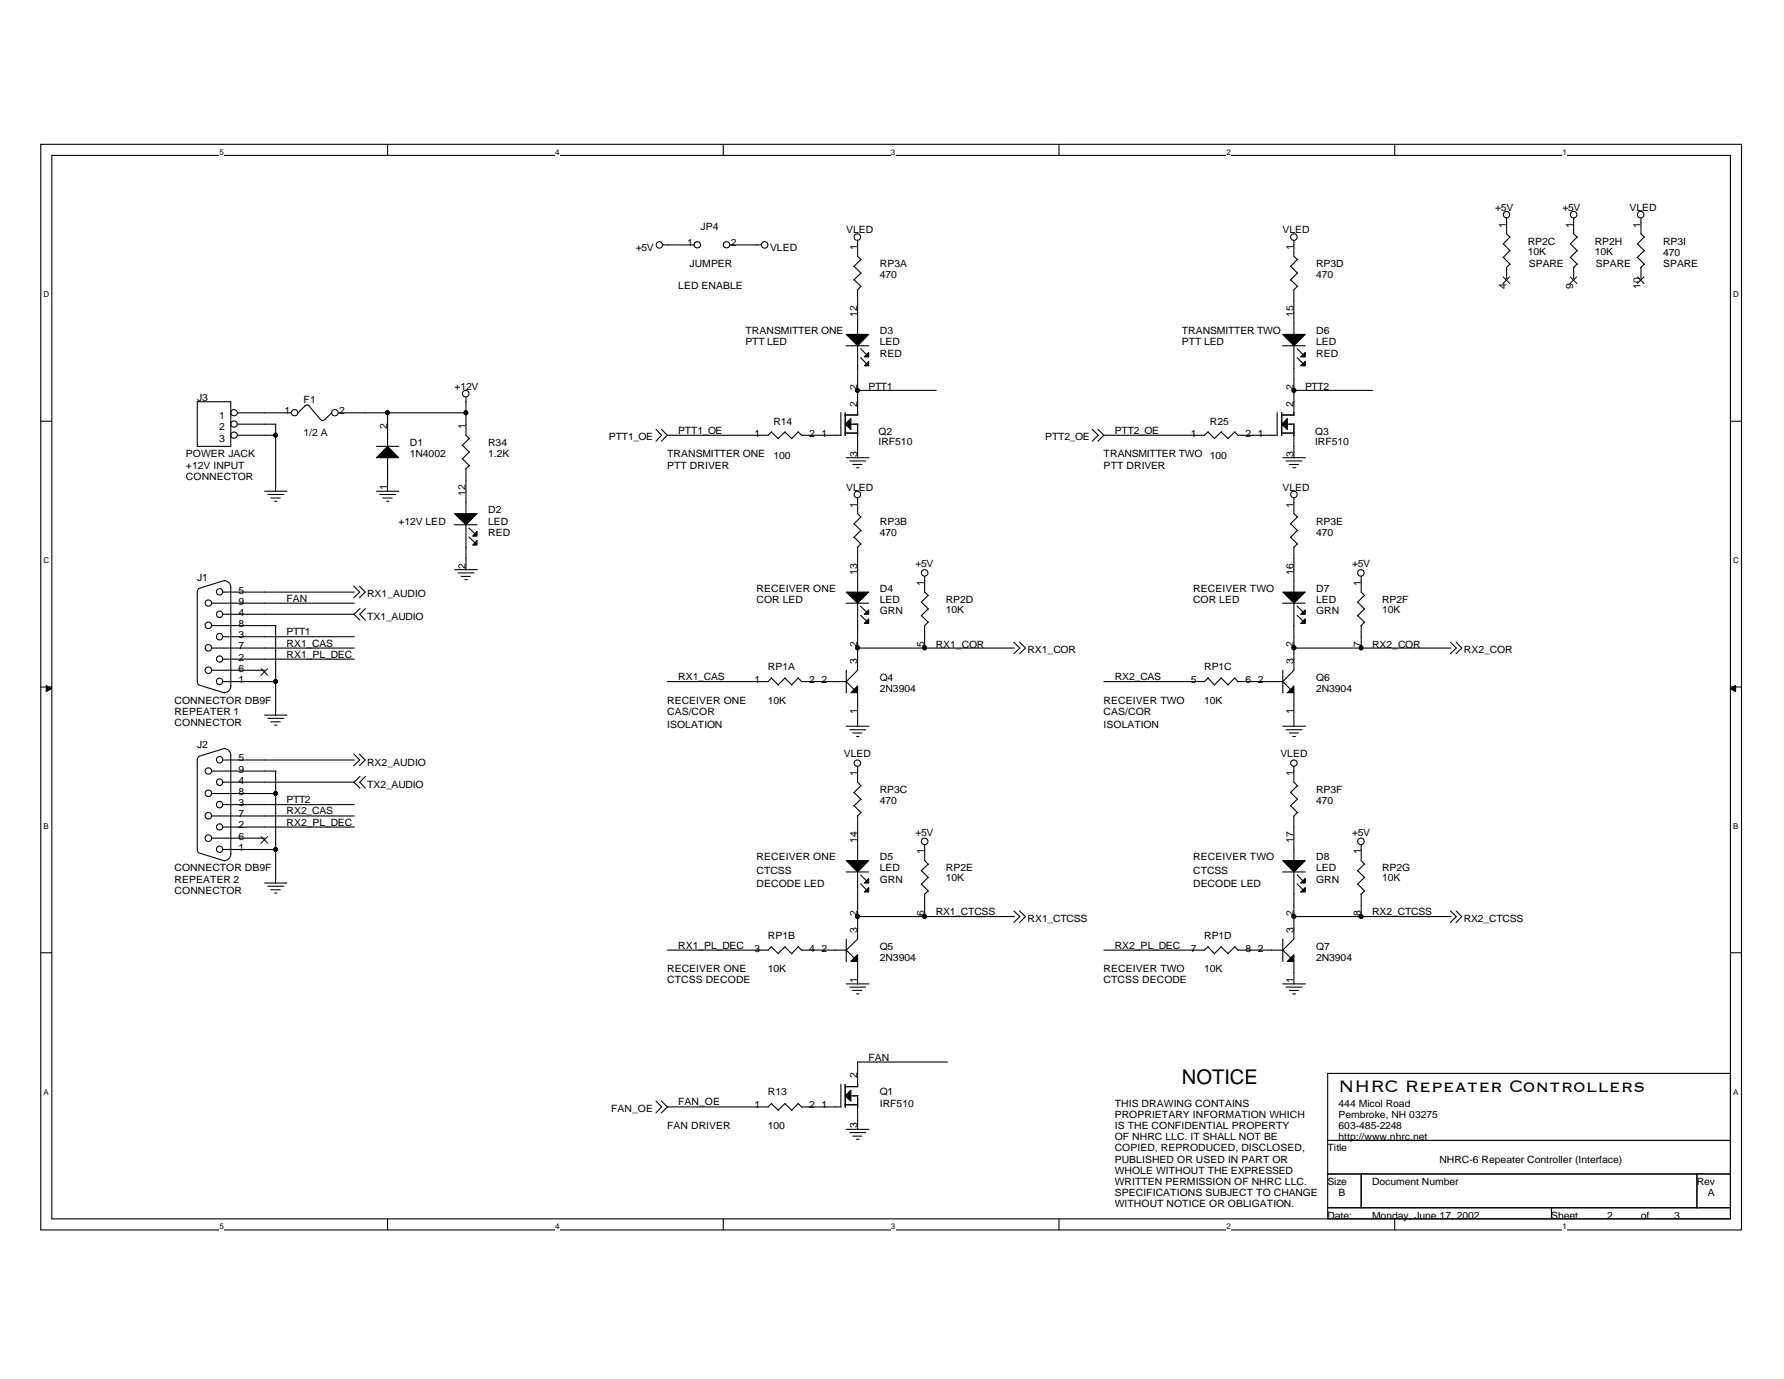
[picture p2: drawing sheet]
<svg xmlns="http://www.w3.org/2000/svg" width="279mm" height="216mm" viewBox="0 0 279 216" stroke-linecap="round" stroke-linejoin="round" font-family="sans-serif">
<path d="M6.4 22.6h266.3v170h-266.3zM8.1 24.3h262.9v166.5h-262.9z" fill="none" stroke="#000" stroke-width=".17"/>
<g fill="#fff">
<path d="M34.4 23.1h.7v1.4h-.7z"/>
<path d="M34.4 191.3h.7v1.4h-.7z"/>
</g>
<path d="M60.7 22.6v1.7M60.7 190.8v1.8" fill="none" stroke="#000" stroke-width=".17"/>
<g fill="#fff">
<path d="M87 23.1h.6v1.4h-.6z"/>
<path d="M87 191.3h.6v1.4h-.6z"/>
</g>
<path d="M113.3 22.6v1.7M113.3 190.8v1.8" fill="none" stroke="#000" stroke-width=".17"/>
<g fill="#fff">
<path d="M139.5 23.1h.7v1.4h-.7z"/>
<path d="M139.5 191.3h.7v1.4h-.7z"/>
</g>
<path d="M165.9 22.6v1.7M165.9 190.8v1.8" fill="none" stroke="#000" stroke-width=".17"/>
<g fill="#fff">
<path d="M192.1 23.1h.7v1.4h-.7z"/>
<path d="M192.1 191.3h.7v1.4h-.7z"/>
</g>
<path d="M218.4 22.6v1.7M218.4 190.8v1.8" fill="none" stroke="#000" stroke-width=".17"/>
<g fill="#fff">
<path d="M244.7 23.1h.7v1.4h-.7z"/>
<path d="M244.7 191.3h.7v1.4h-.7z"/>
<path d="M6.8 45.4h.9v1.4h-.9z"/>
<path d="M271.4 45.4h.9v1.4h-.9z"/>
<path d="M6.8 87h.9v1.4h-.9z"/>
<path d="M271.4 87h.9v1.4h-.9z"/>
</g>
<path d="M6.4 65.9h1.7M271 65.9h1.7" fill="none" stroke="#000" stroke-width=".17"/>
<g fill="#fff">
<path d="M6.8 128.6h.8v1.4h-.8z"/>
<path d="M271.4 128.6h.8v1.4h-.8z"/>
</g>
<path d="M6.4 107.6h1.7M271 107.6h1.7" fill="none" stroke="#000" stroke-width=".17"/>
<g fill="#000" stroke="#000" stroke-width=".16">
<path d="M7.2 107.3l.9 .5-.9 .5z" fill-rule="evenodd"/>
<path d="M271 107.8l.8-.5v1z" fill-rule="evenodd"/>
</g>
<g fill="#fff">
<path d="M6.8 170.2h.8v1.4h-.8z"/>
<path d="M271.4 170.2h.8v1.4h-.8z"/>
</g>
<g fill="none" stroke="#000" stroke-width=".17">
<path d="M103.8 38.3h4.9M114.3 38.3h4.9M134.3 37.7v2.4l.6 .6M202.6 37.7v2.4l.6 .6M235.5 38.2l1 1.1M236 34.2v2.4l.5 .6M236.5 37.1l-1.1 1.1M236.5 39.2l-1.1 1.1M245.9 38.2l1.1 1.1M246.5 34.2v2.4l.5 .6M247 37.1l-1.1 1.1M247 39.2l-1.1 1.1"/>
<path d="M256.4 38.2l1.1 1.1M257 34.2v2.4l.5 .6M257.5 37.1l-1.1 1.1M257.5 39.2l-1.1 1.1M132.5 54.1h3.6M133.8 41.7l1.1 1.1M133.8 43.8l1.1 1.1M134.3 45.4v7M134.3 54.1v10.9M134.8 54.6l.9 .9M134.8 56l.9 .9M134.8 40.6l-1.1 1.1"/>
<path d="M134.8 42.7l-1.1 1.1M134.8 44.8l-.5 .6M200.9 54.1h3.5M202.1 41.7l1.1 1.1M202.1 43.8l1.1 1.1M202.6 45.4v7M202.6 54.1v10.9M203.2 54.6l.9 .9M203.2 56l.9 .9M203.2 40.6l-1.1 1.1M203.2 42.7l-1.1 1.1M203.2 44.8l-.6 .6"/>
<path d="M235.5 40.3l1 1.1M236 41.9v1.7M236.5 41.3l-.6 .6M245.9 40.3l1.1 1.1M246.5 41.9v1.7M247 41.3l-.6 .6M256.4 40.3l1.1 1.1M257 41.9v1.7M257.5 41.3l-.5 .6M30.9 62.9h5.2v7h-5.2zM37.2 66.4h6M37.2 68.1h6"/>
<path d="M37.2 64.6h8.4M41.4 76.9h3.6M41.9 77.4h2.5M42.4 78h1.5M43 78.5h.4M43.2 66.4v10.6M47.8 63.5l-1.1 1.1M48.4 63.5l1.8 2.2M48.4 63.5a.46 .46 0 0 0-.7 .1M50.2 65.6l.3 .3 .3-.3M52 64.6l-1.1 1.1M53 64.6h20"/>
<path d="M59 76.9h3.5M59 69.9h3.5M59.5 77.4h2.5M59.9 78h1.5M60.5 78.5h.4M60.7 64.6v5.3M60.7 71.6v5.4M72.4 69.7l1.1 1.1M72.4 71.8l1.1 1.1M73 62.2v5.9l.5 .6M73 73.4v7.1M73.5 68.7l-1.1 1.1"/>
<path d="M73.5 70.8l-1.1 1.1M73.5 72.9l-.6 .5M102.7 67.2l.9 .9-.9 1M103.6 67.2l.9 .9M104.5 68.1l-.9 1M120.8 67.6l1.1 1.1M120.9 67.6l-.6 .5h-15.8M122.9 67.6l1.1 1.1M123 67.6l-1.1 1.1M125 67.6l.6 .6M125 67.6l-1 1.1M125.6 68.1h6.1"/>
<path d="M131.7 64.6v3.5M132.3 65h2M132.4 67.8h2M132.4 64.6v3.6M132.5 71.7h3.6M133.1 72.2h2.5M133.3 66.4h1.1M133.6 72.7h1.4M134.1 73.2h.4M134.3 66.4v5.3M134.3 78v2.4l.6 .6M134.3 61.1h12.3"/>
<path d="M171.1 67.2l.9 .9-.9 1M172 67.2l.9 .9M172.9 68.1l-.9 1M189.2 67.6l1 1.1M189.2 67.6l-.6 .5h-15.7M191.3 67.6l1.1 1.1M191.3 67.6l-1.1 1.1M193.4 67.6l.5 .6M193.4 67.6l-1.1 1.1M193.9 68.1h6.2M200 64.6v3.5M200.7 65h1.9"/>
<path d="M200.7 64.6v3.6M200.7 67.8h2M200.9 71.7h3.6M201.4 72.2h2.5M201.6 66.4h1.1M201.9 72.7h1.5M202.5 73.2h.4M202.6 66.4v5.3M202.6 78v2.4l.6 .6M202.6 61.1h12.4M30.9 92.7v14l.2 .5M31.1 92.2l-.2 .5"/>
<path d="M33.2 94.4h22.3M33.2 97.9h10M34.9 92.7h20.6M34.9 96.2h20.6M34.9 99.7h20.6M35.1 90.9a1.04 1.04 0 0 1 1 1.1v15.4M35.2 90.9l-4.1 1.2M43.2 97.9v14.1M55.4 91.8l.9 .9-.9 .9M56.3 91.8l.9 .9-.9 .9M56.4 95.3l-1 .9 1 .9M57.2 95.3l-.9 .9 .9 .9"/>
<path d="M71.2 82.2h3.5M71.2 89.2h3.6M71.7 89.7h2.5M72.2 90.2h1.5M72.8 90.8h.4M73 82.2v7M73.4 82.7l1 .9M73.4 84.1l1 .9M132.5 94.4h3.6M133.8 82l1.1 1.1M133.8 84.1l1.1 1.1M134.3 85.7v7"/>
<path d="M134.3 94.4v10.5l-1.8 1.9M134.8 94.9l.9 .9M134.8 96.3l.9 .9M134.8 80.9l-1.1 1.1M134.8 83l-1.1 1.1M134.8 85.2l-.5 .5M144.3 94.3l1.1 1.1M144.3 96.4l1.1 1M144.8 90.2v2.5l.6 .6M144.8 97.9v3.6M145.4 93.2l-1.1 1.1M145.4 95.3l-1.1 1.1"/>
<path d="M145.4 97.4l-.6 .6M200.9 94.4h3.5M202.1 82l1.1 1.1M202.1 84.1l1.1 1.1M202.6 85.7v7M202.6 94.4v10.5l-1.7 1.9M203.2 94.9l.9 .9M203.2 96.3l.9 .9M203.2 80.9l-1.1 1.1M203.2 83l-1.1 1.1M203.2 85.2l-.6 .5M212.6 94.3l1.1 1.1"/>
<path d="M212.6 96.4l1.1 1M213.2 90.2v2.5l.5 .6M213.2 97.9v3.6M213.7 93.2l-1.1 1.1M213.7 95.3l-1.1 1.1M213.7 97.4l-.6 .6M30.9 118.9v14.1l.2 .5M31.1 107.2l4.1 1.3M31.1 118.5l-.2 .5M33.2 101.5h22.3M33.2 104.9h8.2M34.9 119h20.6"/>
<path d="M34.9 103.2h20.6M34.9 106.7h8.3M35.1 117.2a1.04 1.04 0 0 1 1 1.1v15.4M35.2 117.2l-4.1 1.2M36.1 107.4a1.03 1.03 0 0 1-1 1M41.4 112h3.6M41.9 112.5h2.5M42.4 113h1.5M43 113.5h.4M55.4 118.1l.9 .9-.9 .9M56.3 118.1l.9 .9-.9 .9M120.8 106.2l1.1 1.1"/>
<path d="M120.9 106.1l-.6 .6h-15.8M122.9 106.2l1.1 1.1M123 106.1l-1.1 1.1M125 106.2l.6 .6M125 106.1l-1 1.1M125.6 106.7h6.9l1.3 1.3M132.5 113.7h3.6M132.5 104.9v3.6M133.1 114.2h2.5M133.6 114.8h1.4M134.1 115.3h.4M134.3 108.4v5.3"/>
<path d="M134.3 101.5h24.6M158.8 100.5l.9 1-.9 .9M159.7 100.5l.9 1-.9 .9M189.2 106.2l1 1.1M189.2 106.1l-.6 .6h-15.7M191.3 106.2l1.1 1.1M191.3 106.1l-1.1 1.1M193.4 106.2l.5 .6M193.4 106.1l-1.1 1.1M193.9 106.7h7l1.3 1.3M200.9 113.7h3.6M200.9 104.9v3.6"/>
<path d="M201.4 114.2h2.5M201.9 114.8h1.5M202.5 115.3h.4M202.6 108.4v5.3M202.6 101.5h24.6M227.2 100.5l.9 1-.9 .9M228 100.5l.9 1-.9 .9M31.1 133.5l4.1 1.3M33.2 120.7h10M33.2 124.2h10M33.2 127.8h22.3M33.2 131.2h8.2"/>
<path d="M34.9 122.5h20.6M34.9 126h20.6M34.9 129.5h20.6M34.9 133h8.3M36.1 133.7a1.03 1.03 0 0 1-1 1M41.4 138.3h3.6M41.9 138.8h2.5M42.4 139.3h1.5M43 139.8h.4M43.2 120.7v17.6M56.4 121.6l-1 .9 1 .9M57.2 121.6l-.9 .9 .9 .9"/>
<path d="M132.5 136.5h3.6M133.8 124.1l1.1 1.1M133.8 126.1l1.1 1.1M134.3 120v2.5l.6 .6M134.3 127.8v7M134.3 136.5v10.5l-1.8 1.8M134.8 137l.9 .9M134.8 138.4l.9 .9M134.8 123l-1.1 1.1M134.8 125.1l-1.1 1.1M134.8 127.2l-.5 .6M144.3 136.3l1.1 1.1"/>
<path d="M144.3 138.4l1.1 1.1M144.8 132.3v2.4l.6 .6M144.8 140v3.5M145.4 135.3l-1.1 1M145.4 137.4l-1.1 1.1M145.4 139.5l-.6 .5M200.9 136.5h3.5M202.1 124.1l1.1 1.1M202.1 126.1l1.1 1.1M202.6 120v2.5l.6 .6M202.6 127.8v7M202.6 136.5v10.5l-1.7 1.8"/>
<path d="M203.2 137l.9 .9M203.2 138.4l.9 .9M203.2 127.2l-.6 .6M203.2 123l-1.1 1.1M203.2 125.1l-1.1 1.1M212.6 136.3l1.1 1.1M212.6 138.4l1.1 1.1M213.2 132.3v2.4l.5 .6M213.2 140v3.5M213.7 135.3l-1.1 1M213.7 137.4l-1.1 1.1M213.7 139.5l-.6 .5"/>
<path d="M6.4 149.2h1.7M120.8 148.2l1.1 1.1M120.9 148.2l-.6 .5h-15.8M122.9 148.2l1.1 1.1M123 148.2l-1.1 1.1M125 148.2l.6 .6M125 148.2l-1 1.1M125.6 148.7h6.9l1.3 1.3M132.5 154h3.6M132.5 147v3.6M133.1 154.5h2.5M133.6 155.1h1.4"/>
<path d="M134.1 155.6h.4M134.3 150.5v3.6M134.3 143.5h24.6M158.8 142.6l.9 .9-.9 .9M159.7 142.6l.9 .9-.9 .9M189.2 148.2l1 1.1M189.2 148.2l-.6 .5h-15.7M191.3 148.2l1.1 1.1M191.3 148.2l-1.1 1.1M193.4 148.2l.5 .6M193.4 148.2l-1.1 1.1M193.9 148.7h7l1.3 1.3"/>
<path d="M200.9 154h3.6M200.9 147v3.6M201.4 154.5h2.5M201.9 155.1h1.5M202.5 155.6h.4M202.6 150.5v3.6M202.6 143.5h24.6M227.2 142.6l.9 .9-.9 .9M228 142.6l.9 .9-.9 .9M271 149.2h1.7M102.7 172.4l.9 .9-.9 .9M103.6 172.4l.9 .9"/>
<path d="M104.5 173.3l-.9 .9M120.8 172.8l1.1 1.1M120.9 172.8l-.6 .5h-15.8M122.9 172.8l1.1 1.1M123 172.8l-1.1 1M125 172.8l.6 .5M125 172.8l-1 1M125.6 173.3h6.1M131.7 169.7v3.6M132.3 170.1h2M132.4 169.8v3.5M132.4 173h2"/>
<path d="M132.5 176.8h3.6M133.1 177.3h2.5M133.3 171.6h1.1M133.6 177.9h1.4M134.1 178.4h.4M134.3 171.6v5.3M148.4 166.3h-14.1v3.9M207.9 168.1h63.1v22.7h-63.1zM207.9 178.6h63.1M207.9 183.8h63.1M207.9 189.1h63.1M213.2 183.8v5.3"/>
<path d="M243 189.1v1.7M265.8 183.8v5.3"/>
<circle cx="103.3" cy="38.3" r=".5"/>
<circle cx="109.2" cy="38.3" r=".5"/>
<circle cx="113.8" cy="38.3" r=".5"/>
<circle cx="119.7" cy="38.3" r=".51"/>
<circle cx="134.3" cy="37.1" r=".51"/>
<circle cx="202.6" cy="37.1" r=".51"/>
<circle cx="235.9" cy="33.6" r=".5"/>
<circle cx="246.5" cy="33.6" r=".51"/>
<circle cx="257" cy="33.6" r=".51"/>
<circle cx="36.7" cy="64.6" r=".5"/>
<circle cx="36.7" cy="66.4" r=".5"/>
<circle cx="36.7" cy="68.1" r=".5"/>
<circle cx="46.1" cy="64.6" r=".5"/>
<circle cx="52.5" cy="64.6" r=".5"/>
<circle cx="72.9" cy="61.6" r=".51"/>
<circle cx="134.3" cy="77.4" r=".51"/>
<circle cx="202.6" cy="77.4" r=".51"/>
<circle cx="32.6" cy="97.9" r=".51"/>
<circle cx="32.6" cy="94.4" r=".5"/>
<circle cx="34.4" cy="92.7" r=".5"/>
<circle cx="34.4" cy="99.7" r=".5"/>
<circle cx="34.4" cy="96.2" r=".5"/>
<circle cx="144.8" cy="89.7" r=".51"/>
<circle cx="213.1" cy="89.7" r=".51"/>
<circle cx="32.6" cy="104.9" r=".51"/>
<circle cx="32.6" cy="101.4" r=".51"/>
<circle cx="34.4" cy="106.7" r=".5"/>
<circle cx="34.4" cy="118.9" r=".5"/>
<circle cx="34.4" cy="103.2" r=".49"/>
<circle cx="134.3" cy="119.5" r=".5"/>
<circle cx="202.6" cy="119.5" r=".5"/>
<circle cx="32.6" cy="124.2" r=".51"/>
<circle cx="32.6" cy="131.2" r=".51"/>
<circle cx="32.6" cy="127.7" r=".51"/>
<circle cx="32.6" cy="120.7" r=".5"/>
<circle cx="34.4" cy="122.5" r=".5"/>
<circle cx="34.4" cy="126" r=".5"/>
<circle cx="34.4" cy="133" r=".5"/>
<circle cx="34.4" cy="129.5" r=".49"/>
<circle cx="144.8" cy="131.7" r=".51"/>
<circle cx="213.1" cy="131.7" r=".51"/>
</g>
<g fill="#000" stroke="#000" stroke-width=".17">
<path d="M132.5 52.4h3.6l-1.8 1.7z" fill-rule="evenodd"/>
<path d="M136.1 55.2v.7h-.7z" fill-rule="evenodd"/>
<path d="M135.4 57.3l.7-.7v.7z" fill-rule="evenodd"/>
<path d="M200.9 52.4h3.5l-1.8 1.7z" fill-rule="evenodd"/>
<path d="M203.7 55.9l.7-.7v.7z" fill-rule="evenodd"/>
<path d="M203.7 57.3l.7-.7v.7z" fill-rule="evenodd"/>
<path d="M60.7 69.9l1.7 1.8h-3.4z" fill-rule="evenodd"/>
<path d="M132.4 66.4l.9-.9v1.8z" fill-rule="evenodd"/>
<path d="M200.7 66.4l.9-.9v1.8z" fill-rule="evenodd"/>
<path d="M71.2 80.4h3.5l-1.7 1.8z" fill-rule="evenodd"/>
<path d="M74.7 83.2v.7h-.7z" fill-rule="evenodd"/>
<path d="M74.7 84.6v.7h-.7z" fill-rule="evenodd"/>
<path d="M132.5 92.7h3.6l-1.8 1.7z" fill-rule="evenodd"/>
<path d="M136.1 95.5v.7h-.7z" fill-rule="evenodd"/>
<path d="M136.1 96.9v.7h-.7z" fill-rule="evenodd"/>
<path d="M200.9 92.7h3.5l-1.8 1.7z" fill-rule="evenodd"/>
<path d="M203.7 96.2l.7-.7v.7z" fill-rule="evenodd"/>
<path d="M204.4 96.9v.7h-.7z" fill-rule="evenodd"/>
<path d="M133.8 107.9l.5-.5v1h-1z" fill-rule="evenodd"/>
<path d="M202.6 107.4v1h-1z" fill-rule="evenodd"/>
<path d="M132.5 134.7h3.6l-1.8 1.8z" fill-rule="evenodd"/>
<path d="M136.1 137.5v.8h-.7z" fill-rule="evenodd"/>
<path d="M136.1 139v.6h-.7z" fill-rule="evenodd"/>
<path d="M200.9 134.7h3.5l-1.8 1.8z" fill-rule="evenodd"/>
<path d="M204.4 137.5v.8h-.7z" fill-rule="evenodd"/>
<path d="M203.7 139.6l.7-.6v.6z" fill-rule="evenodd"/>
<path d="M133.8 150l.5-.5v1h-1z" fill-rule="evenodd"/>
<path d="M202.1 150l.5-.5v1h-1z" fill-rule="evenodd"/>
<path d="M132.4 171.6l.9-.9v1.7z" fill-rule="evenodd"/>
<circle cx="43.1" cy="68.1" r=".32"/>
<circle cx="60.7" cy="64.6" r=".32"/>
<circle cx="73" cy="64.6" r=".32"/>
<circle cx="134.3" cy="61.1" r=".33"/>
<circle cx="202.6" cy="61.1" r=".33"/>
<circle cx="43.1" cy="106.7" r=".32"/>
<circle cx="134.3" cy="101.4" r=".33"/>
<circle cx="144.8" cy="101.4" r=".33"/>
<circle cx="202.6" cy="101.4" r=".33"/>
<circle cx="213.2" cy="101.4" r=".33"/>
<circle cx="43.1" cy="124.2" r=".32"/>
<circle cx="43.1" cy="133" r=".32"/>
<circle cx="134.3" cy="143.5" r=".32"/>
<circle cx="144.8" cy="143.5" r=".32"/>
<circle cx="202.7" cy="143.5" r=".33"/>
<circle cx="213.2" cy="143.5" r=".32"/>
</g>
<path d="M235.4 43.3l1.1 1.1M236.4 43.3l-1 1.1M245.9 43.3l1.1 1.1M246.9 43.3l-1 1.1M256.5 43.3l1 1.1M257.5 43.3l-1.1 1.1M40.9 104.7l1.1 1M41.9 104.7l-1 1M40.9 131l1.1 1M41.9 131l-1 1" fill="none" stroke="#000" stroke-width=".16"/>
<text font-size="3.3" x="209.6" y="171">NHRC Repeater Controllers</text>
<text font-size="3.2" x="185.1" y="169.8">NOTICE</text>
<g font-size="1.6">
<text x="234.2" y="33.1">+5V</text>
<text x="235.9" y="35.6" transform="rotate(-90 235.9 35.6)">1</text>
<text x="244.7" y="33.1">+5V</text>
<text x="246.4" y="35.6" transform="rotate(-90 246.4 35.6)">1</text>
<text x="255.2" y="33.1">VLED</text>
<text x="256.9" y="35.6" transform="rotate(-90 256.9 35.6)">1</text>
<text x="99.6" y="39.4">+5V</text>
<text x="107.6" y="38.6">1</text>
<text x="108" y="41.8">JUMPER</text>
<text x="109.7" y="36">JP4</text>
<text x="114.5" y="38.6">2</text>
<text x="120.6" y="39.4">VLED</text>
<text x="132.5" y="36.5">VLED</text>
<text x="134.2" y="39.2" transform="rotate(-90 134.2 39.2)">1</text>
<text x="137.8" y="41.8">RP3A</text>
<text x="200.9" y="36.5">VLED</text>
<text x="202.6" y="39.2" transform="rotate(-90 202.6 39.2)">1</text>
<text x="206.1" y="41.8">RP3D</text>
<text x="239.3" y="38.3">RP2C</text>
<text x="239.3" y="39.9">10K</text>
<text x="239.4" y="41.8">SPARE</text>
<text x="249.8" y="38.3">RP2H</text>
<text x="249.8" y="39.9">10K</text>
<text x="249.9" y="41.8">SPARE</text>
<text x="260.5" y="38.3">RP3I</text>
<text x="260.5" y="40">470</text>
<text x="260.5" y="41.8">SPARE</text>
<text x="106.2" y="45.3">LED ENABLE</text>
<text x="137.8" y="43.6">470</text>
<text x="206.1" y="43.6">470</text>
<text x="235.9" y="45.2" transform="rotate(-90 235.9 45.2)">4</text>
<text x="246.4" y="45.2" transform="rotate(-90 246.4 45.2)">9</text>
<text x="256.9" y="45.2" transform="rotate(-90 256.9 45.2)">10</text>
<text x="116.8" y="52.3">TRANSMITTER ONE</text>
<text x="134.2" y="49.7" transform="rotate(-90 134.2 49.7)">12</text>
<text x="137.8" y="52.3">D3</text>
<text x="185.1" y="52.3">TRANSMITTER TWO</text>
<text x="202.6" y="49.7" transform="rotate(-90 202.6 49.7)">15</text>
<text x="206.1" y="52.3">D6</text>
<text x="116.8" y="54.1">PTT LED</text>
<text x="137.8" y="54.1">LED</text>
<text x="137.8" y="55.8">RED</text>
<text x="185.1" y="54.1">PTT LED</text>
<text x="206.1" y="54.1">LED</text>
<text x="206.1" y="55.8">RED</text>
<text x="30.9" y="62.8">J3</text>
<text x="34.3" y="65.6">1</text>
<text x="44.5" y="64.9">1</text>
<text x="47.5" y="63">F1</text>
<text x="53.1" y="64.9">2</text>
<text x="71.2" y="61.1">+12V</text>
<text x="134.2" y="63.7" transform="rotate(-90 134.2 63.7)">2</text>
<text x="134.2" y="61" transform="rotate(-90 134.2 61)">2</text>
<text x="136" y="61.1">PTT1</text>
<text x="202.6" y="63.7" transform="rotate(-90 202.6 63.7)">2</text>
<text x="202.6" y="61" transform="rotate(-90 202.6 61)">2</text>
<text x="204.4" y="61.1">PTT2</text>
<text x="29.1" y="71.6">POWER JACK</text>
<text x="34.3" y="67.4">2</text>
<text x="34.3" y="69.1">3</text>
<text x="47.5" y="68.3">1/2 A</text>
<text x="60.6" y="67.2" transform="rotate(-90 60.6 67.2)">2</text>
<text x="64.2" y="69.8">D1</text>
<text x="64.2" y="71.6">1N4002</text>
<text x="72.9" y="67.2" transform="rotate(-90 72.9 67.2)">1</text>
<text x="76.5" y="69.8">R34</text>
<text x="76.5" y="71.6">1.2K</text>
<text x="95.4" y="69">PTT1_OE</text>
<text x="104.5" y="71.6">TRANSMITTER ONE</text>
<text x="106.2" y="67.9">PTT1_OE</text>
<text x="118.2" y="68.4">1</text>
<text x="121.1" y="66.5">R14</text>
<text x="121.1" y="71.8">100</text>
<text x="126.7" y="68.4">2</text>
<text x="128.7" y="68.4">1</text>
<text x="134.2" y="71.5" transform="rotate(-90 134.2 71.5)">3</text>
<text x="137.6" y="68.1">Q2</text>
<text x="137.6" y="69.7">IRF510</text>
<text x="163.7" y="69">PTT2_OE</text>
<text x="172.8" y="71.6">TRANSMITTER TWO</text>
<text x="174.6" y="67.9">PTT2_OE</text>
<text x="186.5" y="68.4">1</text>
<text x="189.5" y="66.5">R25</text>
<text x="189.5" y="71.8">100</text>
<text x="195.1" y="68.4">2</text>
<text x="197" y="68.4">1</text>
<text x="202.6" y="71.5" transform="rotate(-90 202.6 71.5)">3</text>
<text x="206" y="68.1">Q3</text>
<text x="206" y="69.7">IRF510</text>
<text x="29.1" y="75.1">CONNECTOR</text>
<text x="29.1" y="73.4">+12V INPUT</text>
<text x="60.6" y="76.8" transform="rotate(-90 60.6 76.8)">1</text>
<text x="72.9" y="77.7" transform="rotate(-90 72.9 77.7)">12</text>
<text x="104.5" y="73.4">PTT DRIVER</text>
<text x="132.5" y="76.9">VLED</text>
<text x="172.8" y="73.4">PTT DRIVER</text>
<text x="200.9" y="76.9">VLED</text>
<text x="62.4" y="82.1">+12V LED</text>
<text x="76.5" y="80.3">D2</text>
<text x="76.5" y="82.1">LED</text>
<text x="76.5" y="83.9">RED</text>
<text x="134.2" y="79.5" transform="rotate(-90 134.2 79.5)">1</text>
<text x="137.8" y="82.1">RP3B</text>
<text x="137.8" y="83.9">470</text>
<text x="202.6" y="79.5" transform="rotate(-90 202.6 79.5)">1</text>
<text x="206.1" y="82.1">RP3E</text>
<text x="206.1" y="83.9">470</text>
<text x="72.9" y="89" transform="rotate(-90 72.9 89)">2</text>
<text x="134.2" y="90" transform="rotate(-90 134.2 90)">13</text>
<text x="143.4" y="88.8">+5V</text>
<text x="202.6" y="90" transform="rotate(-90 202.6 90)">16</text>
<text x="211.8" y="88.8">+5V</text>
<text x="30.9" y="90.9">J1</text>
<text x="37.3" y="92.9">5</text>
<text x="37.3" y="94.7">9</text>
<text x="44.9" y="94.2">FAN</text>
<text x="57.5" y="93.5">RX1_AUDIO</text>
<text x="118.5" y="94.4">COR LED</text>
<text x="118.5" y="92.6">RECEIVER ONE</text>
<text x="137.8" y="92.6">D4</text>
<text x="137.8" y="94.4">LED</text>
<text x="144.7" y="91.7" transform="rotate(-90 144.7 91.7)">1</text>
<text x="148.1" y="94.4">RP2D</text>
<text x="148.1" y="96">10K</text>
<text x="186.9" y="94.4">COR LED</text>
<text x="186.9" y="92.6">RECEIVER TWO</text>
<text x="206.1" y="92.6">D7</text>
<text x="206.1" y="94.4">LED</text>
<text x="213.1" y="91.7" transform="rotate(-90 213.1 91.7)">1</text>
<text x="216.5" y="94.4">RP2F</text>
<text x="216.5" y="96">10K</text>
<text x="37.3" y="96.4">4</text>
<text x="37.3" y="98.2">8</text>
<text x="37.3" y="99.9">3</text>
<text x="37.3" y="101.7">7</text>
<text x="44.9" y="101.2">RX1_CAS</text>
<text x="44.9" y="99.5">PTT1</text>
<text x="57.5" y="97">TX1_AUDIO</text>
<text x="134.2" y="101.3" transform="rotate(-90 134.2 101.3)">2</text>
<text x="137.8" y="96.1">GRN</text>
<text x="144.7" y="101.3" transform="rotate(-90 144.7 101.3)">5</text>
<text x="146.6" y="101.4">RX1_COR</text>
<text x="202.6" y="101.3" transform="rotate(-90 202.6 101.3)">2</text>
<text x="206.1" y="96.1">GRN</text>
<text x="213.1" y="101.3" transform="rotate(-90 213.1 101.3)">7</text>
<text x="214.9" y="101.4">RX2_COR</text>
<text x="37.3" y="103.4">2</text>
<text x="37.3" y="105.2">6</text>
<text x="37.3" y="106.9">1</text>
<text x="44.9" y="103">RX1_PL_DEC</text>
<text x="106.2" y="106.5">RX1_CAS</text>
<text x="118.2" y="106.9">1</text>
<text x="120.3" y="104.9">RP1A</text>
<text x="126.7" y="106.9">2</text>
<text x="128.7" y="106.9">2</text>
<text x="134.2" y="104" transform="rotate(-90 134.2 104)">3</text>
<text x="137.8" y="106.6">Q4</text>
<text x="160.9" y="102.3">RX1_COR</text>
<text x="174.6" y="106.5">RX2_CAS</text>
<text x="186.5" y="106.9">5</text>
<text x="188.6" y="104.9">RP1C</text>
<text x="195.1" y="106.9">6</text>
<text x="197" y="106.9">2</text>
<text x="202.6" y="104" transform="rotate(-90 202.6 104)">3</text>
<text x="206.1" y="106.6">Q6</text>
<text x="229.3" y="102.3">RX2_COR</text>
<text x="27.3" y="111.9">REPEATER 1</text>
<text x="27.3" y="113.7">CONNECTOR</text>
<text x="27.3" y="110.2">CONNECTOR DB9F</text>
<text x="104.5" y="111.9">CAS/COR</text>
<text x="104.5" y="110.2">RECEIVER ONE</text>
<text x="120.3" y="110.2">10K</text>
<text x="134.2" y="111.8" transform="rotate(-90 134.2 111.8)">1</text>
<text x="137.8" y="108.4">2N3904</text>
<text x="172.8" y="110.2">RECEIVER TWO</text>
<text x="172.8" y="111.9">CAS/COR</text>
<text x="188.6" y="110.2">10K</text>
<text x="202.6" y="111.8" transform="rotate(-90 202.6 111.8)">1</text>
<text x="206.1" y="108.4">2N3904</text>
<text x="30.9" y="117.2">J2</text>
<text x="37.3" y="119.2">5</text>
<text x="57.5" y="120">RX2_AUDIO</text>
<text x="104.5" y="114">ISOLATION</text>
<text x="132.2" y="118.6">VLED</text>
<text x="172.8" y="114">ISOLATION</text>
<text x="200.5" y="118.6">VLED</text>
<text x="37.3" y="120.9">9</text>
<text x="37.3" y="122.7">4</text>
<text x="37.3" y="124.5">8</text>
<text x="44.9" y="125.8">PTT2</text>
<text x="57.5" y="123.3">TX2_AUDIO</text>
<text x="134.2" y="121.5" transform="rotate(-90 134.2 121.5)">1</text>
<text x="137.8" y="124.2">RP3C</text>
<text x="137.8" y="125.9">470</text>
<text x="202.6" y="121.5" transform="rotate(-90 202.6 121.5)">1</text>
<text x="206.1" y="124.2">RP3F</text>
<text x="206.1" y="125.9">470</text>
<text x="37.3" y="126.2">3</text>
<text x="37.3" y="128">7</text>
<text x="37.3" y="129.7">2</text>
<text x="37.3" y="131.4">6</text>
<text x="44.9" y="129.2">RX2_PL_DEC</text>
<text x="44.9" y="127.5">RX2_CAS</text>
<text x="143.4" y="130.9">+5V</text>
<text x="211.8" y="130.9">+5V</text>
<text x="27.3" y="136.4">CONNECTOR DB9F</text>
<text x="37.3" y="133.2">1</text>
<text x="118.5" y="134.7">RECEIVER ONE</text>
<text x="118.5" y="136.8">CTCSS</text>
<text x="134.2" y="132" transform="rotate(-90 134.2 132)">14</text>
<text x="137.8" y="134.7">D5</text>
<text x="137.8" y="136.4">LED</text>
<text x="144.7" y="133.8" transform="rotate(-90 144.7 133.8)">1</text>
<text x="148.1" y="136.4">RP2E</text>
<text x="186.9" y="134.7">RECEIVER TWO</text>
<text x="186.9" y="136.8">CTCSS</text>
<text x="202.6" y="132" transform="rotate(-90 202.6 132)">17</text>
<text x="206.1" y="134.7">D8</text>
<text x="206.1" y="136.4">LED</text>
<text x="213.1" y="133.8" transform="rotate(-90 213.1 133.8)">1</text>
<text x="216.5" y="136.4">RP2G</text>
<text x="27.3" y="138.2">REPEATER 2</text>
<text x="27.3" y="140">CONNECTOR</text>
<text x="118.5" y="138.9">DECODE LED</text>
<text x="134.2" y="143.3" transform="rotate(-90 134.2 143.3)">2</text>
<text x="137.8" y="138.2">GRN</text>
<text x="144.7" y="143.3" transform="rotate(-90 144.7 143.3)">6</text>
<text x="146.6" y="143.3">RX1_CTCSS</text>
<text x="148.1" y="138">10K</text>
<text x="186.9" y="138.9">DECODE LED</text>
<text x="202.6" y="143.3" transform="rotate(-90 202.6 143.3)">2</text>
<text x="206.1" y="138.2">GRN</text>
<text x="213.1" y="143.3" transform="rotate(-90 213.1 143.3)">8</text>
<text x="214.9" y="143.3">RX2_CTCSS</text>
<text x="216.5" y="138">10K</text>
<text x="106.2" y="148.5">RX1_PL_DEC</text>
<text x="118.2" y="149">3</text>
<text x="120.3" y="147">RP1B</text>
<text x="126.7" y="149">4</text>
<text x="128.7" y="149">2</text>
<text x="134.2" y="146" transform="rotate(-90 134.2 146)">3</text>
<text x="137.8" y="148.7">Q5</text>
<text x="160.9" y="144.4">RX1_CTCSS</text>
<text x="174.6" y="148.5">RX2_PL_DEC</text>
<text x="186.5" y="149">7</text>
<text x="188.6" y="147">RP1D</text>
<text x="195.1" y="149">8</text>
<text x="197" y="149">2</text>
<text x="202.6" y="146" transform="rotate(-90 202.6 146)">3</text>
<text x="206.1" y="148.7">Q7</text>
<text x="229.3" y="144.4">RX2_CTCSS</text>
<text x="104.5" y="152.2">RECEIVER ONE</text>
<text x="104.5" y="154">CTCSS DECODE</text>
<text x="120.3" y="152.2">10K</text>
<text x="134.2" y="153.9" transform="rotate(-90 134.2 153.9)">1</text>
<text x="137.8" y="150.5">2N3904</text>
<text x="172.8" y="152.2">RECEIVER TWO</text>
<text x="172.8" y="154">CTCSS DECODE</text>
<text x="188.6" y="152.2">10K</text>
<text x="202.6" y="153.9" transform="rotate(-90 202.6 153.9)">1</text>
<text x="206.1" y="150.5">2N3904</text>
<text x="136" y="166.1">FAN</text>
<text x="106.2" y="173.1">FAN_OE</text>
<text x="118.2" y="173.5">1</text>
<text x="120.3" y="171.5">R13</text>
<text x="126.7" y="173.5">2</text>
<text x="128.7" y="173.5">1</text>
<text x="134.2" y="168.8" transform="rotate(-90 134.2 168.8)">2</text>
<text x="137.8" y="171.5">Q1</text>
<text x="137.8" y="173.3">IRF510</text>
<text x="174.6" y="173.3">THIS DRAWING CONTAINS</text>
<text x="209.6" y="173.3">444 Micol Road</text>
<text x="95.7" y="174.1">FAN_OE</text>
<text x="104.5" y="176.7">FAN DRIVER</text>
<text x="120.3" y="176.7">100</text>
<text x="134.2" y="176.7" transform="rotate(-90 134.2 176.7)">3</text>
<text x="174.6" y="178.5">OF NHRC LLC. IT SHALL NOT BE</text>
<text x="174.6" y="176.7">IS THE CONFIDENTIAL PROPERTY</text>
<text x="174.6" y="175">PROPRIETARY INFORMATION WHICH</text>
<text x="209.6" y="175">Pembroke, NH 03275</text>
<text x="209.6" y="176.7">603-485-2248</text>
<text x="209.6" y="178.5">http://www.nhrc.net</text>
<text x="174.6" y="180.3">COPIED, REPRODUCED, DISCLOSED,</text>
<text x="174.6" y="182">PUBLISHED OR USED IN PART OR</text>
<text x="174.6" y="183.8">WHOLE WITHOUT THE EXPRESSED</text>
<text x="174.6" y="185.5">WRITTEN PERMISSION OF NHRC LLC.</text>
<text x="207.9" y="180.3">Title</text>
<text x="207.9" y="185.5">Size</text>
<text x="214.9" y="185.5">Document Number</text>
<text x="225.4" y="182">NHRC-6 Repeater Controller (Interface)</text>
<text x="265.7" y="185.5">Rev</text>
<text x="174.6" y="187.3">SPECIFICATIONS SUBJECT TO CHANGE</text>
<text x="174.6" y="189">WITHOUT NOTICE OR OBLIGATION.</text>
<text x="207.9" y="190.8">Date:</text>
<text x="209.6" y="187.3">B</text>
<text x="214.9" y="190.8">Monday, June 17, 2002</text>
<text x="243" y="190.8">Sheet</text>
<text x="251.7" y="190.8">2</text>
<text x="257" y="190.8">of</text>
<text x="262.2" y="190.8">3</text>
<text x="267.5" y="187.3">A</text>
</g>
<g font-size="1.3">
<text x="34.4" y="24.2">5</text>
<text x="87" y="24.2">4</text>
<text x="139.5" y="24.2">3</text>
<text x="192.1" y="24.2">2</text>
<text x="244.7" y="24.2">1</text>
<text x="6.8" y="46.5">D</text>
<text x="271.4" y="46.5">D</text>
<text x="6.8" y="88.1">C</text>
<text x="271.4" y="88.1">C</text>
<text x="6.8" y="129.8">B</text>
<text x="271.4" y="129.8">B</text>
<text x="6.8" y="171.4">A</text>
<text x="271.4" y="171.4">A</text>
<text x="34.4" y="192.4">5</text>
<text x="87" y="192.4">4</text>
<text x="139.5" y="192.4">3</text>
<text x="192.1" y="192.4">2</text>
<text x="244.7" y="192.4">1</text>
</g>
</svg>
